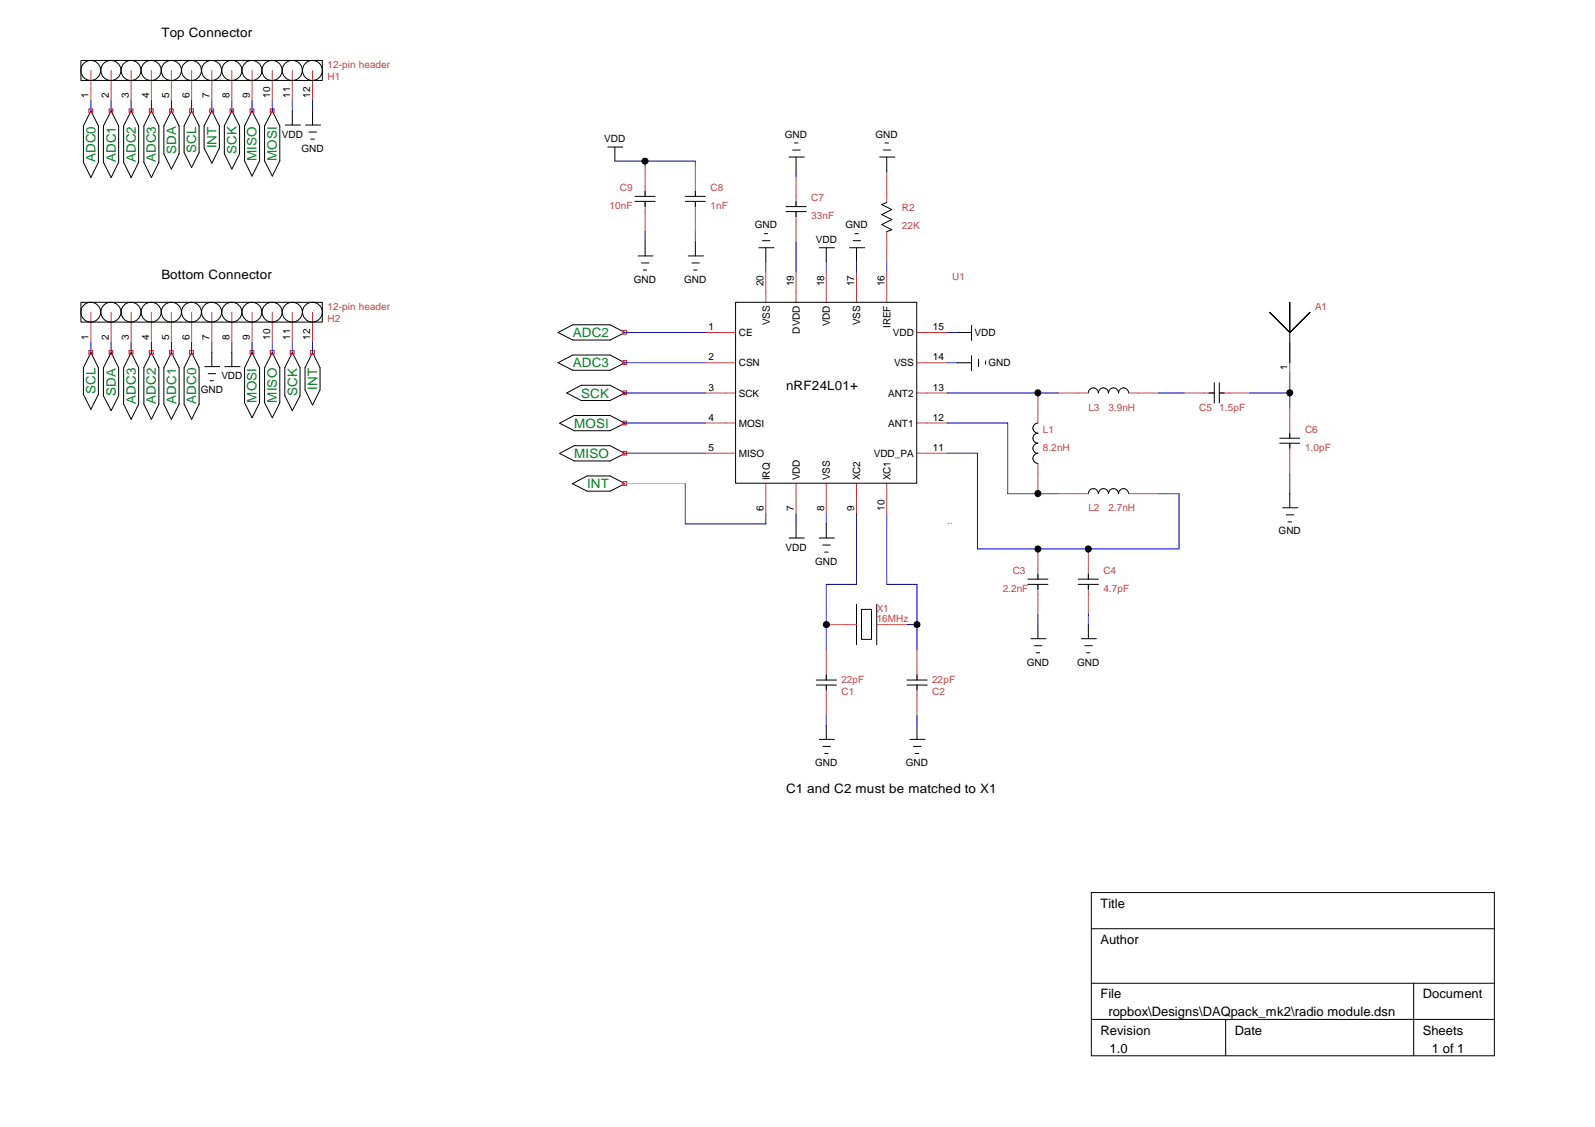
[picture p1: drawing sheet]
<svg xmlns="http://www.w3.org/2000/svg" width="297mm" height="210mm" viewBox="0 0 297 210" stroke-linecap="round" stroke-linejoin="round" font-family="sans-serif">
<g fill="none" stroke="#000" stroke-width=".19">
<path d="M15.1 11.3h44.9v3.7h-44.9zM16.9 20.7l1.4 2.8v6.7l-1.4 2.9-1.4-2.9v-6.7zM20.7 20.7l1.4 2.8v6.7l-1.4 2.9-1.4-2.9v-6.7zM24.4 20.7l1.4 2.8v6.7l-1.4 2.9-1.4-2.9v-6.7zM28.2 20.7l1.4 2.8v6.7l-1.4 2.9-1.4-2.9v-6.7zM31.9 20.7l1.5 2.8v5.2l-1.5 2.8-1.4-2.8v-5.2zM35.7 20.7l1.4 2.8v4.9l-1.4 2.8-1.4-2.8v-4.9zM39.5 20.7l1.3 2.8v4.1l-1.3 2.8-1.5-2.8v-4.1zM43.2 20.7l1.4 2.8v5.2l-1.4 2.8-1.4-2.8v-5.2zM46.9 20.7l1.4 2.8v6.5l-1.4 2.8-1.4-2.8v-6.5zM50.7 20.7l1.4 2.8v6.5l-1.4 2.8-1.4-2.8v-6.5zM53.1 23.3h2.9"/>
<path d="M54.4 20.7v2.6M56.9 23.3h2.8M57.5 24.6h1.5M57.9 25.9h.6M58.2 20.7v2.6M113.2 27.4h2.8M114.5 27.4v2.6M118.2 36.6h3.8M118.2 37.5h3.8M120.1 35.6v1M120.1 37.5v1M127.6 36.6h3.8"/>
<path d="M127.6 37.5h3.8M129.5 35.6v1M129.5 37.5v1M146.4 38.5h3.8M146.4 39.4h3.8M146.9 29.3h2.9M147.6 27.9h1.4M148 26.6h.6M148.2 29.3v2.6M148.2 37.5v1M148.2 39.4v.9M163.8 29.3h2.9"/>
<path d="M164.5 27.9h1.4M164.8 26.6h.7M165.1 37.7l-.9 .4 1.9 .9-1.9 1 1.9 .9-1.9 .9 1.9 1-1 .3M165.1 29.3v2.6M15.1 56.3h44.9v3.7h-44.9zM118.8 47.7h2.8M119.5 49h1.4M119.8 50.3h.6M120.1 45v2.7M128.2 47.7h2.8M128.9 49h1.4M129.2 50.3h.6"/>
<path d="M129.5 45v2.7M137 56.3h33.7v33.7h-33.7zM141.3 46.1h2.8M142 44.8h1.4M142.3 43.5h.7M142.6 46.1v2.7M152.6 46.1h2.8M153.9 46.1v2.7M158.2 46.1h2.8M158.9 44.8h1.4M159.2 43.5h.6M159.5 46.1v2.7"/>
<path d="M16.9 65.7l1.4 2.8v4.9l-1.4 2.8-1.4-2.8v-4.9zM20.7 65.7l1.4 2.8v5.2l-1.4 2.8-1.4-2.8v-5.2zM24.4 65.7l1.4 2.8v6.8l-1.4 2.8-1.4-2.8v-6.8zM28.2 65.7l1.4 2.8v6.8l-1.4 2.8-1.4-2.8v-6.8zM31.9 65.7l1.5 2.8v6.8l-1.5 2.8-1.4-2.8v-6.8zM35.7 65.7l1.4 2.8v6.8l-1.4 2.8-1.4-2.8v-6.8zM38.1 68.3h2.8M38.8 69.6h1.4M39.1 70.9h.6M39.5 65.7v2.6M41.9 68.3h2.8M43.2 65.7v2.6"/>
<path d="M46.9 65.7l1.4 2.8v6.5l-1.4 2.8-1.4-2.8v-6.5zM50.7 65.7l1.4 2.8v6.5l-1.4 2.8-1.4-2.8v-6.5zM54.4 65.7l1.5 2.8v5.2l-1.5 2.8-1.4-2.8v-5.2zM58.2 65.7l1.4 2.8v4.1l-1.4 2.8-1.4-2.8v-4.1zM103.9 61.9l2.8-1.4h6.9l2.8 1.4-2.8 1.4h-6.9zM103.9 67.6l2.8-1.5h6.9l2.8 1.5-2.8 1.4h-6.9zM104.2 78.8l2.7-1.4h6.7l2.8 1.4-2.8 1.4h-6.7zM105.5 73.2l2.7-1.4h5.4l2.8 1.4-2.8 1.4h-5.4zM178.3 67.6h2.6M178.3 61.9h2.6M180.9 60.6v2.8M180.9 66.3v2.7"/>
<path d="M182.2 66.9v1.4M183.6 67.2v.7M193.3 78.8a.95 .95 0 0 0-.9 .9 .95 .95 0 0 0 .9 1 .93 .93 0 0 0-.9 .9 .93 .93 0 0 0 .9 .9 .93 .93 0 0 0-.9 1 .93 .93 0 0 0 .9 .9 .95 .95 0 0 0-.9 1 .95 .95 0 0 0 .9 .9M202.7 73.2v-.2a.94 .94 0 0 1 1-.8 .94 .94 0 0 1 .9 1 .94 .94 0 0 1 .8-1 .94 .94 0 0 1 1 .8v.2a.95 .95 0 0 1 1-1 .95 .95 0 0 1 .9 1v-.2a.94 .94 0 0 1 1-.8 .94 .94 0 0 1 .9 1M225.2 73.2h.9M226.1 71.3v3.8M227.1 71.3v3.8M227.1 73.2h.9M240.2 61.9l-3.8-3.7 3.8 3.7v-5.6v5.6l3.8-3.7-3.8 3.7v5.7M104.2 84.5l2.7-1.5h6.7l2.8 1.5-2.8 1.4h-6.7zM106.6 90.1l2.7-1.5h4.3l2.8 1.5-2.8 1.4h-4.3zM148.2 97.6v2.6"/>
<path d="M153.9 97.6v2.6M202.7 91.9a.93 .93 0 0 1 .9-.9 .93 .93 0 0 1 1 .9 .93 .93 0 0 1 .9-.9 .93 .93 0 0 1 .9 .9 .93 .93 0 0 1 .7-.8 .93 .93 0 0 1 1 .4l.2 .4a.93 .93 0 0 1 1-.9 .93 .93 0 0 1 .9 .9M238.3 81.6h3.8M238.3 82.5h3.8M238.9 94.6h2.8M239.6 95.9h1.4M239.9 97.2h.6M240.2 80.7v.9M240.2 82.5v1M240.2 91.9v2.7M146.9 100.2h2.9M152.6 100.2h2.8"/>
<path d="M153.2 101.5h1.4M153.6 102.8h.6M159.5 112.6v7.5M160.4 113.5h1.9v5.6h-1.9zM163.3 112.6v7.5M191.4 107.9h3.8M191.4 108.8h3.8M192 119h2.8M193.3 106.9v1M193.3 108.8v1M193.3 116.3v2.7M200.8 107.9h3.8"/>
<path d="M200.8 108.8h3.8M201.4 119h2.8M202.7 106.9v1M202.7 108.8v1M202.7 116.3v2.7M152 126.7h3.8M152 127.6h3.8M152.6 137.7h2.8M153.2 139h1.4M153.9 125.7v1M153.9 127.6v.9M153.9 135.1v2.6"/>
<path d="M168.9 126.7h3.8M168.9 127.6h3.8M169.5 137.7h2.8M170.1 139h1.4M170.8 125.7v1M170.8 127.6v.9M170.8 135.1v2.6M192.7 120.3h1.4M193 121.6h.6M202 120.3h1.4M202.3 121.6h.7M153.6 140.3h.6"/>
<path d="M170.4 140.3h.7M203.2 166.2h75.1v30.4h-75.1zM203.2 173h75.1M203.2 183.1h75.1M203.2 189.9h75.1M228.3 189.9v6.7M263.3 183.1v13.5"/>
<circle cx="16.9" cy="13.1" r="1.86"/>
<circle cx="20.6" cy="13.1" r="1.87"/>
<circle cx="24.4" cy="13.1" r="1.86"/>
<circle cx="28.1" cy="13.1" r="1.87"/>
<circle cx="31.9" cy="13.1" r="1.87"/>
<circle cx="35.6" cy="13.1" r="1.86"/>
<circle cx="39.4" cy="13.1" r="1.87"/>
<circle cx="43.2" cy="13.1" r="1.87"/>
<circle cx="46.9" cy="13.1" r="1.86"/>
<circle cx="50.7" cy="13.1" r="1.87"/>
<circle cx="54.4" cy="13.1" r="1.87"/>
<circle cx="58.2" cy="13.1" r="1.86"/>
<circle cx="120.1" cy="30" r=".56"/>
<circle cx="16.9" cy="58.1" r="1.85"/>
<circle cx="20.7" cy="58.1" r="1.86"/>
<circle cx="24.4" cy="58.1" r="1.85"/>
<circle cx="28.2" cy="58.1" r="1.86"/>
<circle cx="31.9" cy="58.1" r="1.86"/>
<circle cx="35.7" cy="58.1" r="1.85"/>
<circle cx="39.4" cy="58.1" r="1.86"/>
<circle cx="43.2" cy="58.1" r="1.86"/>
<circle cx="46.9" cy="58.1" r="1.85"/>
<circle cx="50.7" cy="58.1" r="1.86"/>
<circle cx="54.4" cy="58.1" r="1.86"/>
<circle cx="58.2" cy="58.1" r="1.85"/>
<circle cx="193.3" cy="73.2" r=".56"/>
<circle cx="240.2" cy="73.2" r=".56"/>
<circle cx="193.3" cy="91.9" r=".56"/>
<circle cx="153.9" cy="116.3" r=".56"/>
<circle cx="170.8" cy="116.3" r=".56"/>
<circle cx="193.3" cy="102.3" r=".56"/>
<circle cx="202.7" cy="102.3" r=".57"/>
</g>
<g fill="none" stroke="#f00" stroke-width=".19">
<path d="M16.5 20.3h.8v.7h-.8zM20.3 20.3h.7v.7h-.7zM24 20.3h.8v.7h-.8zM27.8 20.3h.7v.7h-.7zM31.6 20.3h.7v.7h-.7zM35.3 20.3h.7v.7h-.7zM39.1 20.3h.7v.7h-.7zM42.8 20.3h.7v.7h-.7zM46.6 20.3h.7v.7h-.7zM50.3 20.3h.8v.7h-.8zM16.5 65.3h.8v.7h-.8zM20.3 65.3h.7v.7h-.7z"/>
<path d="M24 65.3h.8v.7h-.8zM27.8 65.3h.7v.7h-.7zM31.6 65.3h.7v.7h-.7zM35.3 65.3h.7v.7h-.7zM46.6 65.3h.7v.7h-.7zM50.3 65.3h.8v.7h-.8zM54.1 65.3h.7v.7h-.7zM57.8 65.3h.7v.7h-.7zM116 61.6h.7v.6h-.7zM116 67.2h.7v.7h-.7zM116 72.8h.7v.7h-.7zM116 78.4h.7v.7h-.7z"/>
<path d="M116 84.1h.7v.7h-.7zM116 89.7h.7v.7h-.7z"/>
</g>
<g fill="none" stroke="#c04040" stroke-width=".19">
<path d="M16.9 13.1v5.7M20.7 13.1v5.7M24.4 13.1v5.7M28.2 13.1v5.7M31.9 13.1v5.7M35.7 13.1v5.7M39.5 13.1v5.7M43.2 13.1v5.7M46.9 13.1v5.7M50.7 13.1v5.7M54.4 13.1v5.7M58.2 13.1v5.7"/>
<path d="M120.1 30.9v5.7M120.1 37.5v5.6M129.5 30.9v5.7M129.5 37.5v5.6M148.2 32.9v5.6M148.2 39.4v5.6M165.1 32.1v5.6M16.9 58.2v5.6M20.7 58.2v5.6M24.4 58.2v5.6M28.2 58.2v5.6M31.9 58.2v5.6"/>
<path d="M35.7 58.2v5.6M39.5 58.2v5.6M43.2 58.2v5.6M46.9 58.2v5.6M50.7 58.2v5.6M54.4 58.2v5.6M58.2 58.2v5.6M142.6 50.7v5.6M148.2 50.7v5.6M153.9 50.7v5.6M159.5 50.7v5.6M165.1 43.1v5.7"/>
<path d="M165.1 50.7v5.6M131.4 61.9h5.6M131.4 67.6h5.6M131.4 73.2h5.6M131.4 78.8h5.6M170.8 61.9h5.6M170.8 67.6h5.6M170.8 73.2h5.6M170.8 78.8h5.6M193.3 73.2v5.6M197.1 73.2h5.6M210.2 73.2h5.6"/>
<path d="M220.5 73.2h5.6M227.1 73.2h5.6M240.2 63.8v5.6M240.2 76v5.6M131.4 84.4h5.6M142.6 90v5.7M148.2 90v5.7M153.9 90v5.7M159.5 90v5.7M165.1 90v5.7M170.8 84.4h5.6M193.3 86.3v5.6"/>
<path d="M197.1 91.9h5.6M210.2 91.9h5.6M240.2 82.5v5.7M153.9 116.3h5.6M163.3 116.3h5.6M193.3 102.2v5.7M193.3 108.8v5.7M202.7 102.2v5.7M202.7 108.8v5.7M153.9 121v5.7M153.9 127.6v5.6M170.8 121v5.7"/>
<path d="M170.8 127.6v5.6"/>
</g>
<g fill="none" stroke="#00f" stroke-width=".19">
<path d="M16.9 18.8v1.9M20.7 18.8v1.9M24.4 18.8v1.9M28.2 18.8v1.9M31.9 18.8v1.9M35.7 18.8v1.9M39.5 18.8v1.9M43.2 18.8v1.9M46.9 18.8v1.9M50.7 18.8v1.9M54.4 18.8v1.9M58.2 18.8v1.9"/>
<path d="M114.5 30h15v.9M120.1 30v.9M148.2 31.9v1M165.1 31.9v.2M120.1 43.1v1.9M129.5 43.1v1.9M142.6 48.8v1.9M148.2 45v5.7M153.9 48.8v1.9M159.5 48.8v1.9M165.1 48.8v1.9M16.9 63.8v1.9"/>
<path d="M20.7 63.8v1.9M24.4 63.8v1.9M28.2 63.8v1.9M31.9 63.8v1.9M35.7 63.8v1.9M39.5 63.8v1.9M43.2 63.8v1.9M46.9 63.8v1.9M50.7 63.8v1.9M54.4 63.8v1.9M58.2 63.8v1.9M116.4 73.2h15"/>
<path d="M116.4 78.8h15M116.4 67.6h15M116.4 61.9h15M176.4 73.2h20.7M176.4 78.8h11.3v13.1h9.4M176.4 67.6h1.9M176.4 61.9h1.9M215.8 73.2h4.7M232.7 73.2h7.5M240.2 69.4v6.6M116.4 84.4h15M116.4 90h11.2v7.6h15v-1.9"/>
<path d="M148.2 95.7v1.9M153.9 95.7v1.9M159.5 95.7v13.1h-5.6v12.2M165.1 95.7v13.1h5.7v12.2M176.4 84.4h5.6v17.8h37.6v-10.3h-3.8M240.2 88.2v3.7M168.9 116.3h1.9M193.3 114.5v1.8M202.7 114.5v1.8M153.9 133.2v1.9M170.8 133.2v1.9"/>
</g>
<g fill="#000">
<circle cx="120.1" cy="30" r=".56"/>
<circle cx="193.3" cy="73.2" r=".56"/>
<circle cx="240.2" cy="73.2" r=".56"/>
<circle cx="193.3" cy="91.9" r=".56"/>
<circle cx="153.9" cy="116.3" r=".56"/>
<circle cx="170.8" cy="116.3" r=".56"/>
<circle cx="193.3" cy="102.3" r=".56"/>
<circle cx="202.7" cy="102.3" r=".57"/>
</g>
<path d="M116.4 90h11.2" fill="none" stroke="#c0c0c0" stroke-width=".19"/>
<g font-size="2.4">
<text x="30.1" y="6.9">Top Connector</text>
<text x="30.1" y="52">Bottom Connector</text>
<text x="146.4" y="72.6">nRF24L01+</text>
<text x="146.4" y="147.7">C1 and C2 must be matched to X1</text>
<text x="204.9" y="169.1">Title</text>
<text x="204.9" y="175.8">Author</text>
<text x="204.9" y="185.9">File</text>
<text x="265" y="185.9">Document</text>
<text x="182.5" y="189.3">C:\Users\Jack Ruby\Dropbox\Designs\DAQpack_mk2\radio module.dsn</text>
<text x="204.9" y="192.7">Revision</text>
<text x="206.6" y="196.1">1.0</text>
<text x="230" y="192.7">Date</text>
<text x="265" y="192.7">Sheets</text>
<text x="266.7" y="196.1">1 of 1</text>
</g>
<g font-size="2.4" fill="#008020">
<text x="32.8" y="28.7" transform="rotate(-90 32.8 28.7)">SDA</text>
<text x="36.5" y="28.4" transform="rotate(-90 36.5 28.4)">SCL</text>
<text x="40.3" y="27.6" transform="rotate(-90 40.3 27.6)">INT</text>
<text x="44.1" y="28.7" transform="rotate(-90 44.1 28.7)">SCK</text>
<text x="47.8" y="30" transform="rotate(-90 47.8 30)">MISO</text>
<text x="51.6" y="30" transform="rotate(-90 51.6 30)">MOSI</text>
<text x="17.8" y="30.2" transform="rotate(-90 17.8 30.2)">ADC0</text>
<text x="21.5" y="30.2" transform="rotate(-90 21.5 30.2)">ADC1</text>
<text x="25.3" y="30.2" transform="rotate(-90 25.3 30.2)">ADC2</text>
<text x="29" y="30.2" transform="rotate(-90 29 30.2)">ADC3</text>
<text x="106.7" y="62.8">ADC2</text>
<text x="106.7" y="68.4">ADC3</text>
<text x="17.8" y="73.4" transform="rotate(-90 17.8 73.4)">SCL</text>
<text x="21.5" y="73.7" transform="rotate(-90 21.5 73.7)">SDA</text>
<text x="25.3" y="75.3" transform="rotate(-90 25.3 75.3)">ADC3</text>
<text x="29" y="75.3" transform="rotate(-90 29 75.3)">ADC2</text>
<text x="32.8" y="75.3" transform="rotate(-90 32.8 75.3)">ADC1</text>
<text x="36.5" y="75.3" transform="rotate(-90 36.5 75.3)">ADC0</text>
<text x="47.8" y="75" transform="rotate(-90 47.8 75)">MOSI</text>
<text x="51.6" y="75" transform="rotate(-90 51.6 75)">MISO</text>
<text x="55.3" y="73.7" transform="rotate(-90 55.3 73.7)">SCK</text>
<text x="59.1" y="72.6" transform="rotate(-90 59.1 72.6)">INT</text>
<text x="108.2" y="74">SCK</text>
<text x="106.9" y="79.7">MOSI</text>
<text x="106.9" y="85.3">MISO</text>
<text x="109.3" y="90.9">INT</text>
</g>
<g font-size="1.9" fill="#c04040">
<text x="61" y="14.9">H1</text>
<text x="61" y="12.7">12-pin header</text>
<text x="115.4" y="35.6">C9</text>
<text x="132.3" y="35.6">C8</text>
<text x="113.5" y="39">10nF</text>
<text x="132.3" y="39">1nF</text>
<text x="151.1" y="37.5">C7</text>
<text x="151.1" y="40.9">33nF</text>
<text x="168" y="39.4">R2</text>
<text x="168" y="42.7">22K</text>
<text x="177.3" y="52.1">U1</text>
<text x="61" y="60">H2</text>
<text x="61" y="57.7">12-pin header</text>
<text x="244.9" y="57.7">A1</text>
<text x="202.7" y="76.5">L3</text>
<text x="206.4" y="76.5">3.9nH</text>
<text x="223.3" y="76.5">C5</text>
<text x="227.1" y="76.5">1.5pF</text>
<text x="194.2" y="80.6">L1</text>
<text x="194.2" y="84">8.2nH</text>
<text x="243" y="80.6">C6</text>
<text x="243" y="84">1.0pF</text>
<text x="202.7" y="95.2">L2</text>
<text x="206.4" y="95.2">2.7nH</text>
<text x="176.4" y="97.5">..</text>
<text x="188.6" y="106.9">C3</text>
<text x="205.5" y="106.9">C4</text>
<text x="186.7" y="110.3">2.2nF</text>
<text x="205.5" y="110.3">4.7pF</text>
<text x="163.3" y="114">X1</text>
<text x="163.3" y="115.9">16MHz</text>
<text x="156.7" y="129.4">C1</text>
<text x="156.7" y="127.2">22pF</text>
<text x="173.6" y="129.4">C2</text>
<text x="173.6" y="127.2">22pF</text>
</g>
<g font-size="1.9">
<text x="16.5" y="18.2" transform="rotate(-90 16.5 18.2)">1</text>
<text x="20.3" y="18.2" transform="rotate(-90 20.3 18.2)">2</text>
<text x="24" y="18.2" transform="rotate(-90 24 18.2)">3</text>
<text x="27.8" y="18.2" transform="rotate(-90 27.8 18.2)">4</text>
<text x="31.5" y="18.2" transform="rotate(-90 31.5 18.2)">5</text>
<text x="35.3" y="18.2" transform="rotate(-90 35.3 18.2)">6</text>
<text x="39" y="18.2" transform="rotate(-90 39 18.2)">7</text>
<text x="42.8" y="18.2" transform="rotate(-90 42.8 18.2)">8</text>
<text x="46.5" y="18.2" transform="rotate(-90 46.5 18.2)">9</text>
<text x="50.3" y="18.2" transform="rotate(-90 50.3 18.2)">10</text>
<text x="54" y="18.2" transform="rotate(-90 54 18.2)">11</text>
<text x="57.8" y="18.2" transform="rotate(-90 57.8 18.2)">12</text>
<text x="52.5" y="25.6">VDD</text>
<text x="56.1" y="28.2">GND</text>
<text x="112.5" y="26.4">VDD</text>
<text x="146.2" y="25.7">GND</text>
<text x="163.1" y="25.7">GND</text>
<text x="140.5" y="42.5">GND</text>
<text x="151.9" y="45.2">VDD</text>
<text x="157.4" y="42.5">GND</text>
<text x="118" y="52.6">GND</text>
<text x="127.4" y="52.6">GND</text>
<text x="142.2" y="53.3" transform="rotate(-90 142.2 53.3)">20</text>
<text x="147.8" y="53.3" transform="rotate(-90 147.8 53.3)">19</text>
<text x="153.5" y="53.3" transform="rotate(-90 153.5 53.3)">18</text>
<text x="159.1" y="53.3" transform="rotate(-90 159.1 53.3)">17</text>
<text x="164.7" y="53.3" transform="rotate(-90 164.7 53.3)">16</text>
<text x="16.5" y="63.2" transform="rotate(-90 16.5 63.2)">1</text>
<text x="20.3" y="63.2" transform="rotate(-90 20.3 63.2)">2</text>
<text x="24" y="63.2" transform="rotate(-90 24 63.2)">3</text>
<text x="27.8" y="63.2" transform="rotate(-90 27.8 63.2)">4</text>
<text x="31.5" y="63.2" transform="rotate(-90 31.5 63.2)">5</text>
<text x="35.3" y="63.2" transform="rotate(-90 35.3 63.2)">6</text>
<text x="39" y="63.2" transform="rotate(-90 39 63.2)">7</text>
<text x="42.8" y="63.2" transform="rotate(-90 42.8 63.2)">8</text>
<text x="46.5" y="63.2" transform="rotate(-90 46.5 63.2)">9</text>
<text x="50.3" y="63.2" transform="rotate(-90 50.3 63.2)">10</text>
<text x="54" y="63.2" transform="rotate(-90 54 63.2)">11</text>
<text x="57.8" y="63.2" transform="rotate(-90 57.8 63.2)">12</text>
<text x="131.9" y="61.5">1</text>
<text x="137.6" y="62.6">CE</text>
<text x="143.3" y="60.6" transform="rotate(-90 143.3 60.6)">VSS</text>
<text x="148.9" y="62.1" transform="rotate(-90 148.9 62.1)">DVDD</text>
<text x="154.6" y="60.8" transform="rotate(-90 154.6 60.8)">VDD</text>
<text x="160.2" y="60.6" transform="rotate(-90 160.2 60.6)">VSS</text>
<text x="165.8" y="61.1" transform="rotate(-90 165.8 61.1)">IREF</text>
<text x="166.3" y="62.6">VDD</text>
<text x="173.7" y="61.5">15</text>
<text x="181.5" y="62.6">VDD</text>
<text x="41.2" y="70.7">VDD</text>
<text x="131.9" y="67.1">2</text>
<text x="137.6" y="68.2">CSN</text>
<text x="166.5" y="68.2">VSS</text>
<text x="173.7" y="67.1">14</text>
<text x="184.1" y="68.2">GND</text>
<text x="239.8" y="68.9" transform="rotate(-90 239.8 68.9)">1</text>
<text x="37.4" y="73.3">GND</text>
<text x="131.9" y="72.8">3</text>
<text x="137.6" y="73.9">SCK</text>
<text x="165.4" y="73.9">ANT2</text>
<text x="173.7" y="72.8">13</text>
<text x="131.9" y="78.4">4</text>
<text x="131.9" y="84">5</text>
<text x="137.6" y="79.5">MOSI</text>
<text x="165.4" y="79.5">ANT1</text>
<text x="173.7" y="84">11</text>
<text x="173.7" y="78.4">12</text>
<text x="137.6" y="85.1">MISO</text>
<text x="143.3" y="89.5" transform="rotate(-90 143.3 89.5)">IRQ</text>
<text x="148.9" y="89.5" transform="rotate(-90 148.9 89.5)">VDD</text>
<text x="154.6" y="89.5" transform="rotate(-90 154.6 89.5)">VSS</text>
<text x="160.2" y="89.5" transform="rotate(-90 160.2 89.5)">XC2</text>
<text x="162.7" y="85.1">VDD_PA</text>
<text x="165.8" y="89.5" transform="rotate(-90 165.8 89.5)">XC1</text>
<text x="142.2" y="95.1" transform="rotate(-90 142.2 95.1)">6</text>
<text x="147.8" y="95.1" transform="rotate(-90 147.8 95.1)">7</text>
<text x="153.5" y="95.1" transform="rotate(-90 153.5 95.1)">8</text>
<text x="159.1" y="95.1" transform="rotate(-90 159.1 95.1)">9</text>
<text x="164.7" y="95.1" transform="rotate(-90 164.7 95.1)">10</text>
<text x="238.1" y="99.5">GND</text>
<text x="146.3" y="102.5">VDD</text>
<text x="151.8" y="105.2">GND</text>
<text x="191.2" y="124">GND</text>
<text x="200.6" y="124">GND</text>
<text x="151.8" y="142.7">GND</text>
<text x="168.7" y="142.7">GND</text>
</g>
</svg>
